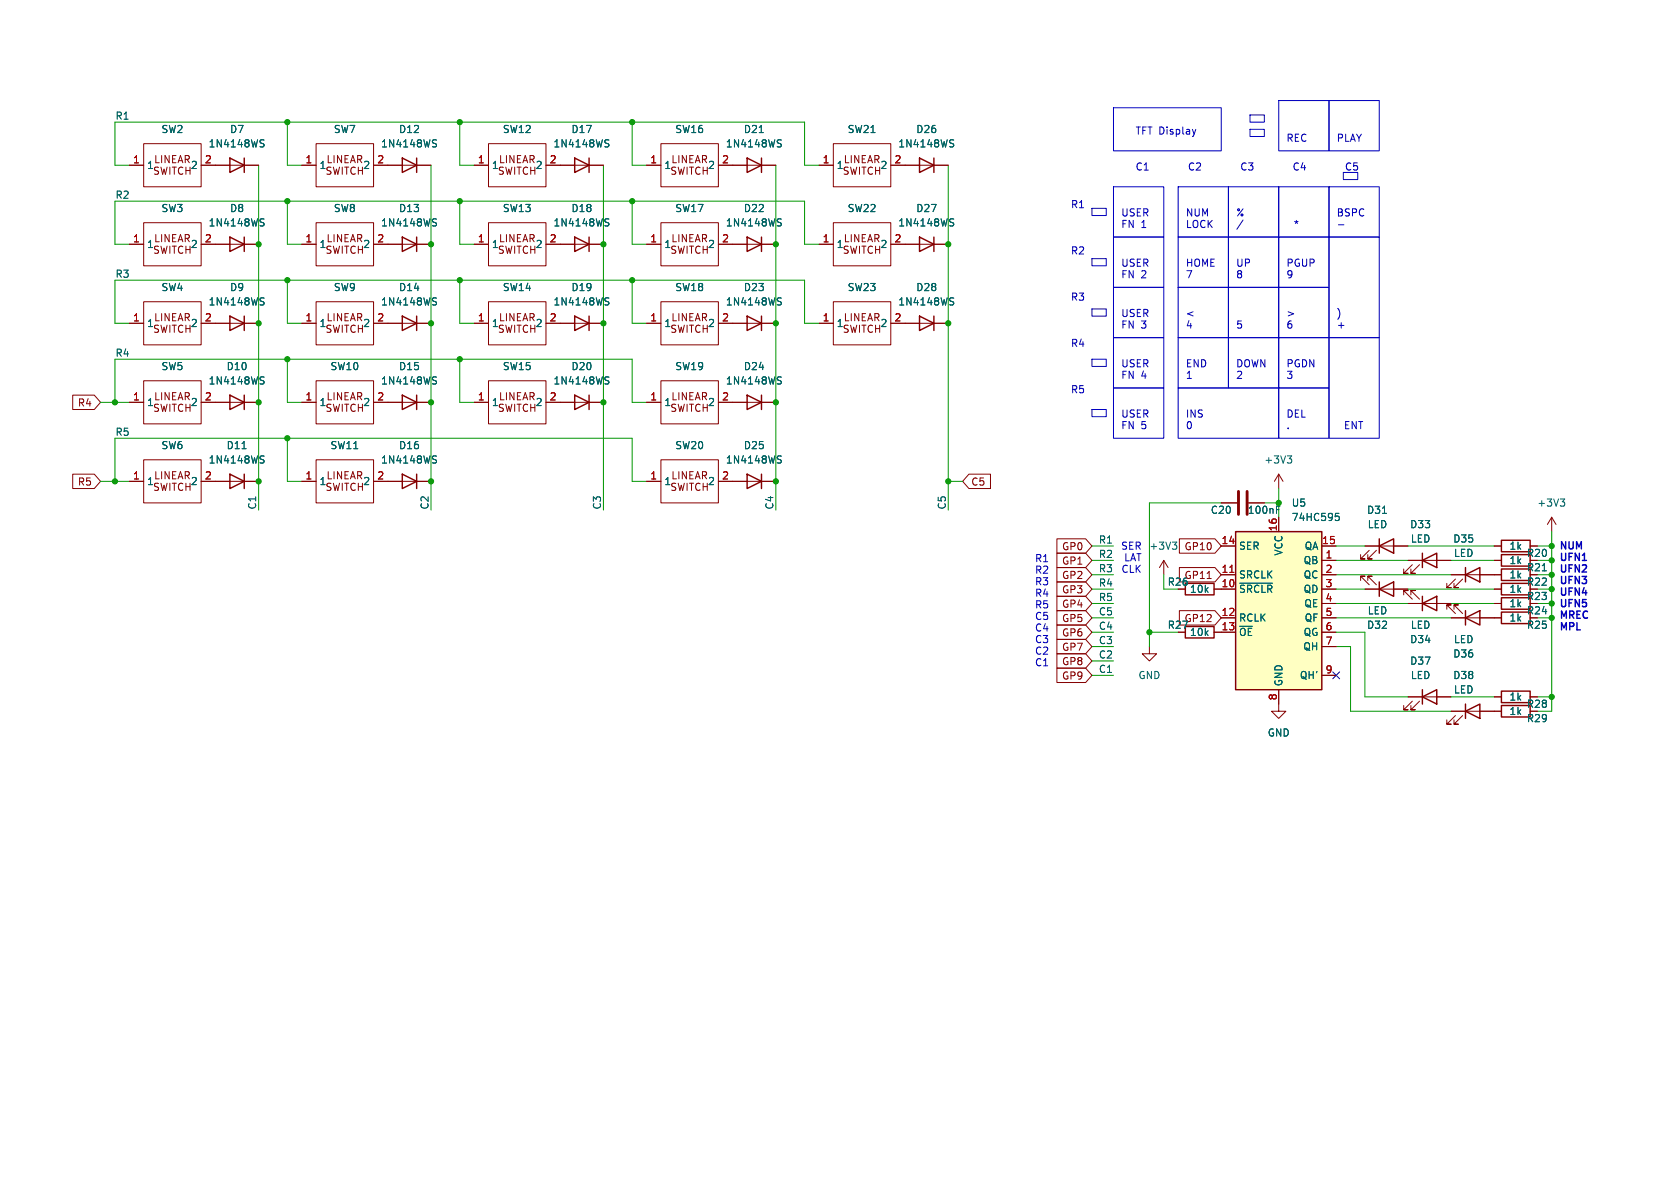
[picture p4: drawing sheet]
<svg xmlns="http://www.w3.org/2000/svg" width="297mm" height="210mm" viewBox="0 0 297 210" stroke-linecap="round" stroke-linejoin="round" font-family="sans-serif">
<g fill="none" stroke="#840000" stroke-width=".18">
<path d="M22.9 29.2h2.5M25.4 39.4h10.2v7.6h-10.2zM25.4 25.4h10.2v7.6h-10.2zM27.5 27.5v1.3h.7M28 29.6l-.5-.1-.2 .3 .1 .3 .6 .2v.4l-.2 .1h-.5M28.5 29.5l.3 1.3 .2-.9 .2 .9 .3-1.3M28.6 27.5v1.3M29.9 27.5v1.3l-.7-1.3v1.3M30 29.5v1.3M30.4 29.5h.8M30.5 28.1h.4M30.8 29.5v1.3"/>
<path d="M31.1 27.5h-.6v1.3h.6M31.5 28.8l.4-1.3 .4 1.3M31.6 28.4h.6M32.3 29.7a.6 .6 0 0 0-.8 .4 .6 .6 0 0 0 .6 .7l.2-.1M32.7 28.2l.7-.1 .1-.2-.1-.3-.7-.1v1.3M32.9 29.5v1.3M32.9 30.1h.7M33.1 28.2l.4 .6M33.6 29.5v1.3M35.6 29.2h10.1M53.3 29.2h2.6M55.9 39.4h10.1v7.6h-10.1z"/>
<path d="M55.9 25.4h10.1v7.6h-10.1zM58 27.5v1.3h.6M58.5 29.6l-.5-.1-.2 .3 .1 .3 .6 .2v.4l-.2 .1h-.5M58.9 29.5l.3 1.3 .3-.9 .2 .9 .3-1.3M59.1 27.5v1.3M60.4 27.5v1.3l-.7-1.3v1.3M60.5 29.5v1.3M60.9 29.5h.8M61 28.1h.4M61.3 29.5v1.3M61.6 27.5h-.6v1.3h.6M62 28.8l.4-1.3 .4 1.3"/>
<path d="M62.1 28.4h.6M62.8 29.7a.6 .6 0 0 0-.8 .4 .6 .6 0 0 0 .6 .7l.2-.1M63.2 28.2l.6-.1 .2-.2-.1-.3-.7-.1v1.3M63.3 29.5v1.3M63.3 30.1h.8M63.5 28.2l.5 .6M64.1 29.5v1.3M66 29.2h10.2M83.8 29.2h2.6M86.4 25.4h10.1v7.6h-10.1zM86.4 39.4h10.1v7.6h-10.1zM88.5 27.5v1.3h.6"/>
<path d="M89 29.6l-.5-.1-.2 .3 .1 .3 .5 .2v.4l-.2 .1h-.4M89.4 29.5l.3 1.3 .3-.9 .2 .9 .3-1.3M89.5 27.5v1.3M90.9 27.5v1.3l-.8-1.3v1.3M91 29.5v1.3M91.4 29.5h.7M91.5 28.1h.4M91.8 29.5v1.3M92.1 27.5h-.6v1.3h.6M92.4 28.8l.5-1.3 .4 1.3M92.6 28.4h.6M93.3 29.7a.6 .6 0 0 0-.9 .4 .6 .6 0 0 0 .6 .7l.3-.1"/>
<path d="M93.7 28.2l.6-.1 .1-.2v-.3l-.7-.1v1.3M93.8 29.5v1.3M93.8 30.1h.8M94 28.2l.4 .6M94.6 29.5v1.3M96.5 29.2h10.2M114.3 29.2h2.5M116.8 25.4h10.2v7.6h-10.2zM116.8 39.4h10.2v7.6h-10.2zM119 27.5v1.3h.6M119.5 29.6l-.5-.1-.3 .3 .2 .3 .5 .2v.4l-.2 .1h-.5M119.9 29.5l.3 1.3 .2-.9 .3 .9 .3-1.3"/>
<path d="M120 27.5v1.3M121.3 27.5v1.3l-.7-1.3v1.3M121.5 29.5v1.3M121.9 29.5h.7M122 28.1h.4M122.3 29.5v1.3M122.6 27.5h-.6v1.3h.6M122.9 28.8l.4-1.3 .5 1.3M123 28.4h.6M123.8 29.7a.6 .6 0 0 0-.9 .4 .6 .6 0 0 0 .6 .7l.3-.1M124.2 28.2l.6-.1 .1-.2v-.3l-.7-.1v1.3M124.3 30.1h.7"/>
<path d="M124.3 29.5v1.3M124.5 28.2l.4 .6M125 29.5v1.3M127 29.2h10.2M144.8 29.2h2.5M147.3 25.4h10.2v7.6h-10.2zM147.3 39.4h10.2v7.6h-10.2zM149.5 27.5v1.3h.6M150 29.6l-.5-.1-.3 .3 .1 .3 .6 .2v.4l-.2 .1h-.5M150.4 29.5l.3 1.3 .2-.9 .3 .9 .3-1.3M150.5 27.5v1.3M151.8 27.5v1.3l-.7-1.3v1.3"/>
<path d="M151.9 29.5v1.3M152.4 29.5h.7M152.4 28.1h.5M152.7 29.5v1.3M153 27.5h-.6v1.3h.6M153.4 28.8l.4-1.3 .4 1.3M153.5 28.4h.6M154.2 29.7a.6 .6 0 0 0-.8 .4 .6 .6 0 0 0 .6 .7l.2-.1M154.7 28.2l.6-.1 .1-.2-.1-.3-.6-.1v1.3M154.8 29.5v1.3M154.8 30.1h.7M155 28.2l.4 .6"/>
<path d="M155.5 29.5v1.3M157.5 29.2h10.1M22.9 43.2h2.5M22.9 57.2h2.5M25.4 53.3h10.2v7.7h-10.2zM27.5 41.5v1.2h.7M27.5 55.4v1.3h.7M28 43.6l-.5-.1-.2 .3 .1 .3 .6 .2v.4l-.2 .1-.5-.1M28 57.5h-.5l-.1 .1v.4l.5 .2 .1 .3-.2 .3-.5-.1M28.5 57.5l.3 1.3 .2-1 .2 1 .3-1.3M28.5 43.5l.3 1.3 .2-.9 .2 .9 .3-1.3M28.6 41.5v1.2"/>
<path d="M28.6 55.4v1.3M29.9 41.5v1.2l-.7-1.2v1.2M29.9 55.4v1.3l-.7-1.3v1.3M30 43.5v1.3M30 57.5v1.3M30.4 57.5h.8M30.4 43.5h.8M30.5 56h.4M30.5 42.1h.4M30.8 43.5v1.3M30.8 57.5v1.3M31.1 41.5h-.6v1.2h.6"/>
<path d="M31.1 55.4h-.6v1.3h.6M31.5 56.7l.4-1.3 .4 1.3M31.5 42.7l.4-1.2 .4 1.2M31.6 56.3h.6M31.6 42.4h.6M32.3 43.6a.6 .6 0 0 0-.8 .5 .6 .6 0 0 0 .6 .7l.2-.1M32.3 57.6a.6 .6 0 0 0-.8 .4 .6 .6 0 0 0 .6 .8l.2-.2M32.7 42.1h.7l.1-.2-.1-.3-.7-.1v1.2M32.7 56.1l.7-.1 .1-.1-.1-.3-.7-.2v1.3M32.9 43.5v1.3M32.9 57.5v1.3M32.9 58.1h.7"/>
<path d="M32.9 44.1h.7M33.1 56.1l.4 .6M33.1 42.1l.4 .6M33.6 43.5v1.3M33.6 57.5v1.3M35.6 43.2h10.1M35.6 57.2h10.1M53.3 43.2h2.6M53.3 57.2h2.6M55.9 53.3h10.1v7.7h-10.1zM58 55.4v1.3h.6M58 41.5v1.2h.6"/>
<path d="M58.5 57.5h-.5l-.2 .2 .1 .3 .6 .3v.3l-.2 .2-.5-.1M58.5 43.6l-.5-.1-.2 .3 .1 .3 .6 .2v.4l-.2 .1-.5-.1M58.9 57.5l.3 1.3 .3-1 .2 1 .3-1.3M58.9 43.5l.3 1.3 .3-.9 .2 .9 .3-1.3M59.1 41.5v1.2M59.1 55.4v1.3M60.4 41.5v1.2l-.7-1.2v1.2M60.4 55.4v1.3l-.7-1.3v1.3M60.5 43.5v1.3M60.5 57.5v1.3M60.9 57.5h.8M60.9 43.5h.8"/>
<path d="M61 56h.4M61 42.1h.4M61.3 43.5v1.3M61.3 57.5v1.3M61.6 55.4h-.6v1.3h.6M61.6 41.5h-.6v1.2h.6M62 56.7l.4-1.3 .4 1.3M62 42.7l.4-1.2 .4 1.2M62.1 56.3h.6M62.1 42.4h.6M62.8 57.6a.6 .6 0 0 0-.8 .4 .6 .6 0 0 0 .6 .8l.2-.2M62.8 43.6a.6 .6 0 0 0-.8 .5 .6 .6 0 0 0 .6 .7l.2-.1"/>
<path d="M63.2 56.1l.6-.1 .2-.1-.1-.3-.7-.2v1.3M63.2 42.1h.6l.2-.2-.1-.3-.7-.1v1.2M63.3 58.1h.8M63.3 43.5v1.3M63.3 57.5v1.3M63.3 44.1h.8M63.5 56.1l.5 .6M63.5 42.1l.5 .6M64.1 43.5v1.3M64.1 57.5v1.3M66 43.2h10.2M66 57.2h10.2"/>
<path d="M83.8 43.2h2.6M83.8 57.2h2.6M86.4 53.3h10.1v7.7h-10.1zM88.5 55.4v1.3h.6M88.5 41.5v1.2h.6M89 57.5h-.5l-.2 .1v.4l.6 .2 .1 .3-.3 .3-.4-.1M89 43.6l-.5-.1-.2 .3 .1 .3 .5 .2v.4l-.2 .1-.4-.1M89.4 57.5l.3 1.3 .3-1 .2 1 .3-1.3M89.4 43.5l.3 1.3 .3-.9 .2 .9 .3-1.3M89.5 41.5v1.2M89.5 55.4v1.3M90.9 41.5v1.2l-.8-1.2v1.2"/>
<path d="M90.9 55.4v1.3l-.8-1.3v1.3M91 43.5v1.3M91 57.5v1.3M91.4 57.5h.7M91.4 43.5h.7M91.5 56h.4M91.5 42.1h.4M91.8 43.5v1.3M91.8 57.5v1.3M92.1 55.4h-.6v1.3h.6M92.1 41.5h-.6v1.2h.6M92.4 56.7l.5-1.3 .4 1.3"/>
<path d="M92.4 42.7l.5-1.2 .4 1.2M92.6 56.3h.6M92.6 42.4h.6M93.3 57.6a.6 .6 0 0 0-.9 .4 .6 .6 0 0 0 .6 .8l.3-.2M93.3 43.6a.6 .6 0 0 0-.9 .5 .6 .6 0 0 0 .6 .7l.3-.1M93.7 56.1l.6-.1 .1-.1v-.3l-.7-.2v1.3M93.7 42.1h.6l.1-.2v-.3l-.7-.1v1.2M93.8 58.1h.8M93.8 44.1h.8M93.8 43.5v1.3M93.8 57.5v1.3M94 56.1l.4 .6"/>
<path d="M94 42.1l.4 .6M94.6 43.5v1.3M94.6 57.5v1.3M96.5 43.2h10.2M96.5 57.2h10.2M114.3 43.2h2.5M114.3 57.2h2.5M116.8 53.3h10.2v7.7h-10.2zM119 55.4v1.3h.6M119 41.5v1.2h.6M119.5 57.5h-.5l-.2 .1v.4l.5 .2 .2 .3-.3 .3-.5-.1M119.5 43.6l-.5-.1-.3 .3 .2 .3 .5 .2v.4l-.2 .1-.5-.1"/>
<path d="M119.9 43.5l.3 1.3 .2-.9 .3 .9 .3-1.3M119.9 57.5l.3 1.3 .2-1 .3 1 .3-1.3M120 41.5v1.2M120 55.4v1.3M121.3 41.5v1.2l-.7-1.2v1.2M121.3 55.4v1.3l-.7-1.3v1.3M121.5 43.5v1.3M121.5 57.5v1.3M121.9 57.5h.7M121.9 43.5h.7M122 56h.4M122 42.1h.4"/>
<path d="M122.3 43.5v1.3M122.3 57.5v1.3M122.6 55.4h-.6v1.3h.6M122.6 41.5h-.6v1.2h.6M122.9 42.7l.4-1.2 .5 1.2M122.9 56.7l.4-1.3 .5 1.3M123 56.3h.6M123 42.4h.6M123.8 57.6a.6 .6 0 0 0-.9 .4 .6 .6 0 0 0 .6 .8l.3-.2M123.8 43.6a.6 .6 0 0 0-.9 .5 .6 .6 0 0 0 .6 .7l.3-.1M124.2 56.1l.6-.1 .1-.1v-.3l-.7-.2v1.3M124.2 42.1h.6l.1-.2v-.3l-.7-.1v1.2"/>
<path d="M124.3 58.1h.7M124.3 44.1h.7M124.3 43.5v1.3M124.3 57.5v1.3M124.5 42.1l.4 .6M124.5 56.1l.4 .6M125 43.5v1.3M125 57.5v1.3M127 43.2h10.2M127 57.2h10.2M144.8 43.2h2.5M144.8 57.2h2.5"/>
<path d="M147.3 53.3h10.2v7.7h-10.2zM149.5 55.4v1.3h.6M149.5 41.5v1.2h.6M150 57.5h-.5l-.2 .1v.4l.5 .2 .2 .3-.3 .3-.5-.1M150 43.6l-.5-.1-.3 .3 .1 .3 .6 .2v.4l-.2 .1-.5-.1M150.4 57.5l.3 1.3 .2-1 .3 1 .3-1.3M150.4 43.5l.3 1.3 .2-.9 .3 .9 .3-1.3M150.5 41.5v1.2M150.5 55.4v1.3M151.8 41.5v1.2l-.7-1.2v1.2M151.8 55.4v1.3l-.7-1.3v1.3M151.9 43.5v1.3"/>
<path d="M151.9 57.5v1.3M152.4 57.5h.7M152.4 43.5h.7M152.4 56h.5M152.4 42.1h.5M152.7 43.5v1.3M152.7 57.5v1.3M153 55.4h-.6v1.3h.6M153 41.5h-.6v1.2h.6M153.4 56.7l.4-1.3 .4 1.3M153.4 42.7l.4-1.2 .4 1.2M153.5 56.3h.6"/>
<path d="M153.5 42.4h.6M154.2 57.6a.6 .6 0 0 0-.8 .4 .6 .6 0 0 0 .6 .8l.2-.2M154.2 43.6a.6 .6 0 0 0-.8 .5 .6 .6 0 0 0 .6 .7l.2-.1M154.7 56.1l.6-.1 .1-.1-.1-.3-.6-.2v1.3M154.7 42.1h.6l.1-.2-.1-.3-.6-.1v1.2M154.8 58.1h.7M154.8 44.1h.7M154.8 43.5v1.3M154.8 57.5v1.3M155 56.1l.4 .6M155 42.1l.4 .6M155.5 43.5v1.3"/>
<path d="M155.5 57.5v1.3M157.5 43.2h10.1M157.5 57.2h10.1M12.9 69.8h3.8l1.1 1.3-1.1 1.3h-3.8zM22.9 71.1h2.5M25.4 67.3h10.2v7.6h-10.2zM27.5 69.4v1.3h.7M28 71.5h-.5l-.1 .1v.3l.5 .3 .1 .3-.2 .2h-.5M28.5 71.5l.3 1.2 .2-.9 .2 .9 .3-1.2M28.6 69.4v1.3M29.9 69.4v1.3l-.7-1.3v1.3M30 71.5v1.2"/>
<path d="M30.4 71.5h.8M30.5 70h.4M30.8 71.5v1.2M31.1 69.4h-.6v1.3h.6M31.5 70.7l.4-1.3 .4 1.3M31.6 70.3h.6M32.3 71.6a.6 .6 0 0 0-.8 .4 .6 .6 0 0 0 .6 .7l.2-.1M32.7 70.1l.7-.1 .1-.2-.1-.3-.7-.1v1.3M32.9 71.5v1.2M32.9 72.1h.7M33.1 70.1l.4 .6M33.6 71.5v1.2"/>
<path d="M35.6 71.1h10.1M53.3 71.1h2.6M55.9 67.3h10.1v7.6h-10.1zM58 69.4v1.3h.6M58.5 71.5h-.5l-.2 .2 .1 .3 .6 .2v.4l-.2 .1h-.5M58.9 71.5l.3 1.2 .3-.9 .2 .9 .3-1.2M59.1 69.4v1.3M60.4 69.4v1.3l-.7-1.3v1.3M60.5 71.5v1.2M60.9 71.5h.8M61 70h.4M61.3 71.5v1.2"/>
<path d="M61.6 69.4h-.6v1.3h.6M62 70.7l.4-1.3 .4 1.3M62.1 70.3h.6M62.8 71.6a.6 .6 0 0 0-.8 .4 .6 .6 0 0 0 .6 .7l.2-.1M63.2 70.1l.6-.1 .2-.2-.1-.3-.7-.1v1.3M63.3 72.1h.8M63.3 71.5v1.2M63.5 70.1l.5 .6M64.1 71.5v1.2M66 71.1h10.2M83.8 71.1h2.6M86.4 67.3h10.1v7.6h-10.1z"/>
<path d="M88.5 69.4v1.3h.6M89 71.5h-.5l-.2 .1v.3l.6 .3 .1 .3-.3 .2h-.4M89.4 71.5l.3 1.2 .3-.9 .2 .9 .3-1.2M89.5 69.4v1.3M90.9 69.4v1.3l-.8-1.3v1.3M91 71.5v1.2M91.4 71.5h.7M91.5 70h.4M91.8 71.5v1.2M92.1 69.4h-.6v1.3h.6M92.4 70.7l.5-1.3 .4 1.3M92.6 70.3h.6"/>
<path d="M93.3 71.6a.6 .6 0 0 0-.9 .4 .6 .6 0 0 0 .6 .7l.3-.1M93.7 70.1l.6-.1 .1-.2v-.3l-.7-.1v1.3M93.8 72.1h.8M93.8 71.5v1.2M94 70.1l.4 .6M94.6 71.5v1.2M96.5 71.1h10.2M114.3 71.1h2.5M116.8 67.3h10.2v7.6h-10.2zM119 69.4v1.3h.6M119.5 71.5h-.5l-.2 .1v.3l.5 .3 .2 .3-.3 .2h-.5M119.9 71.5l.3 1.2 .2-.9 .3 .9 .3-1.2"/>
<path d="M120 69.4v1.3M121.3 69.4v1.3l-.7-1.3v1.3M121.5 71.5v1.2M121.9 71.5h.7M122 70h.4M122.3 71.5v1.2M122.6 69.4h-.6v1.3h.6M122.9 70.7l.4-1.3 .5 1.3M123 70.3h.6M123.8 71.6a.6 .6 0 0 0-.9 .4 .6 .6 0 0 0 .6 .7l.3-.1M124.2 70.1l.6-.1 .1-.2v-.3l-.7-.1v1.3M124.3 72.1h.7"/>
<path d="M124.3 71.5v1.2M124.5 70.1l.4 .6M125 71.5v1.2M127 71.1h10.2M12.9 83.8h3.8l1.1 1.3-1.1 1.3h-3.8zM22.9 85.1h2.5M25.4 81.3h10.2v7.6h-10.2zM27.5 83.4v1.2h.7M28 85.5l-.5-.1-.1 .1v.4l.5 .2 .1 .3-.2 .3-.5-.1M28.5 85.4l.3 1.3 .2-.9 .2 .9 .3-1.3M28.6 83.4v1.2M29.9 83.4v1.2l-.7-1.2v1.2"/>
<path d="M30 85.4v1.3M30.4 85.4h.8M30.5 84h.4M30.8 85.4v1.3M31.1 83.4h-.6v1.2h.6M31.5 84.6l.4-1.2 .4 1.2M31.6 84.3h.6M32.3 85.5a.6 .6 0 0 0-.8 .5 .6 .6 0 0 0 .6 .7l.2-.1M32.7 84h.7l.1-.2-.1-.3-.7-.1v1.2M32.9 85.4v1.3M32.9 86h.7M33.1 84l.4 .6"/>
<path d="M33.6 85.4v1.3M35.6 85.1h10.1M53.3 85.1h2.6M55.9 81.3h10.1v7.6h-10.1zM58 83.4v1.2h.6M58.5 85.5l-.5-.1-.2 .3 .1 .3 .6 .2v.4l-.2 .1-.5-.1M58.9 85.4l.3 1.3 .3-.9 .2 .9 .3-1.3M59.1 83.4v1.2M60.4 83.4v1.2l-.7-1.2v1.2M60.5 85.4v1.3M60.9 85.4h.8M61 84h.4"/>
<path d="M61.3 85.4v1.3M61.6 83.4h-.6v1.2h.6M62 84.6l.4-1.2 .4 1.2M62.1 84.3h.6M62.8 85.5a.6 .6 0 0 0-.8 .5 .6 .6 0 0 0 .6 .7l.2-.1M63.2 84h.6l.2-.2-.1-.3-.7-.1v1.2M63.3 86h.8M63.3 85.4v1.3M63.5 84l.5 .6M64.1 85.4v1.3M66 85.1h10.2M114.3 85.1h2.5"/>
<path d="M116.8 81.3h10.2v7.6h-10.2zM119 83.4v1.2h.6M119.5 85.5l-.5-.1-.2 .1v.4l.5 .2 .2 .3-.3 .3-.5-.1M119.9 85.4l.3 1.3 .2-.9 .3 .9 .3-1.3M120 83.4v1.2M121.3 83.4v1.2l-.7-1.2v1.2M121.5 85.4v1.3M121.9 85.4h.7M122 84h.4M122.3 85.4v1.3M122.6 83.4h-.6v1.2h.6M122.9 84.6l.4-1.2 .5 1.2"/>
<path d="M123 84.3h.6M123.8 85.5a.6 .6 0 0 0-.9 .5 .6 .6 0 0 0 .6 .7l.3-.1M124.2 84h.6l.1-.2v-.3l-.7-.1v1.2M124.3 86h.7M124.3 85.4v1.3M124.5 84l.4 .6M125 85.4v1.3M127 85.1h10.2M171.3 83.8h3.8v2.6h-3.8l-1.1-1.3zM186.8 95.2h5.1l1.1 1.3-1.1 1.3h-5.1zM186.8 97.8h5.1l1.1 1.3-1.1 1.2h-5.1zM205.7 99.1l-.7 1.2"/>
<path d="M205.7 99.1v2.5M205.7 99.1l.8 1.2M208.5 95.2h6.3l1.1 1.3-1.1 1.3h-6.3zM215.9 88.9h2.8M215.9 96.5h2.5M220.7 88.9h2.8M226.1 83.8l-.8 1.3M226.1 83.8v2.6M226.1 91.4v2.6M226.1 83.8l.7 1.3M233.7 99.1h2.5M233.7 96.5h2.5"/>
<path d="M241.3 96.5h7.6M242.1 97.3l-1.6 1.5h.8h-.8v-.8M243.3 97.3l-1.5 1.5h.8h-.8v-.8M248.9 99.1h7.6M249.7 99.8l-1.5 1.5h.7h-.7v-.7M251 99.8l-1.6 1.5h.8h-.8v-.7M264.2 99.1h1.2M264.2 96.5h1.2M270.5 96.5h1.3M274.3 91.4l-.7 1.3M274.3 91.4v2.6M274.3 91.4l.8 1.3"/>
<path d="M186.8 118.1h5.1l1.1 1.3-1.1 1.3h-5.1zM186.8 110.5h5.1l1.1 1.3-1.1 1.2h-5.1zM186.8 107.9h5.1l1.1 1.3-1.1 1.3h-5.1zM186.8 105.4h5.1l1.1 1.3-1.1 1.3h-5.1zM186.8 100.3h5.1l1.1 1.3-1.1 1.3h-5.1zM186.8 113h5.1l1.1 1.3-1.1 1.3h-5.1zM186.8 102.9h5.1l1.1 1.2-1.1 1.3h-5.1zM186.8 115.6h5.1l1.1 1.2-1.1 1.3h-5.1zM203.2 114.3v1.3h1.3l-1.3 1.2-1.3-1.2h1.3M208.5 100.3h6.3l1.1 1.3-1.1 1.3h-6.3zM208.5 107.9h6.3l1.1 1.3-1.1 1.3h-6.3zM213.4 102.3h.7"/>
<path d="M214.6 104.1h3.8M214.6 111.8h3.8M215.9 101.6h2.5M215.9 109.2h2.5M233.7 104.1h2.5M233.7 106.7h2.5M233.7 101.6h2.5M233.7 109.2h2.5M233.7 111.8h2.5M233.7 114.3h2.5M233.7 119.4h2.5M240.5 102.6v-.7h.8h-.8l1.6 1.5"/>
<path d="M241.3 104.1h7.6M241.8 102.6v-.7h.8h-.8l1.5 1.5M248.2 105.2v-.8h.7h-.7l1.5 1.5M248.9 106.7h7.6M249.4 105.2v-.8h.8h-.8l1.6 1.5M255.8 107.7v-.8h.7h-.7l1.5 1.6M256.5 101.6h8.9M256.5 109.2h8.9M257 107.7v-.8h.8h-.8l1.6 1.6M257.3 102.4l-1.5 1.5h.7h-.7v-.8M258.6 102.4l-1.6 1.5h.8h-.8v-.8M264.2 104.1h1.2"/>
<path d="M264.2 106.7h1.2M226.1 121.9v3.8h1.2l-1.2 1.3-1.3-1.3h1.3M248.9 123.2h7.6M249.7 124l-1.5 1.5h.7h-.7v-.8M251 124l-1.6 1.5h.8h-.8v-.8M256.5 125.7h8.9M257.3 126.5l-1.5 1.5h.7h-.7v-.7M258.6 126.5l-1.6 1.5h.8h-.8v-.7M264.2 123.2h1.2M270.5 123.2h1.3"/>
</g>
<g fill="none" stroke="#840000" stroke-width=".25">
<path d="M40.6 27.9l2.6 1.3-2.6 1.3zM43.2 27.9v2.6M71.1 27.9l2.6 1.3-2.6 1.3zM73.7 27.9v2.6M101.6 27.9l2.5 1.3-2.5 1.3zM104.1 27.9v2.6M132.1 27.9l2.5 1.3-2.5 1.3zM134.6 27.9v2.6M162.6 27.9l2.5 1.3-2.5 1.3zM165.1 27.9v2.6M40.6 41.9l2.6 1.3-2.6 1.3zM40.6 55.9l2.6 1.3-2.6 1.2z"/>
<path d="M43.2 41.9v2.6M43.2 55.9v2.5M71.1 41.9l2.6 1.3-2.6 1.3zM71.1 55.9l2.6 1.3-2.6 1.2zM73.7 41.9v2.6M73.7 55.9v2.5M101.6 41.9l2.5 1.3-2.5 1.3zM101.6 55.9l2.5 1.3-2.5 1.2zM104.1 41.9v2.6M104.1 55.9v2.5M132.1 41.9l2.5 1.3-2.5 1.3zM132.1 55.9l2.5 1.3-2.5 1.2z"/>
<path d="M134.6 41.9v2.6M134.6 55.9v2.5M162.6 55.9l2.5 1.3-2.5 1.2zM162.6 41.9l2.5 1.3-2.5 1.3zM165.1 41.9v2.6M165.1 55.9v2.5M40.6 69.9l2.6 1.2-2.6 1.3zM43.2 69.9v2.5M71.1 69.9l2.6 1.2-2.6 1.3zM73.7 69.9v2.5M101.6 69.9l2.5 1.2-2.5 1.3zM104.1 69.9v2.5"/>
<path d="M132.1 69.9l2.5 1.2-2.5 1.3zM134.6 69.9v2.5M40.6 83.8l2.6 1.3-2.6 1.3zM43.2 83.8v2.6M71.1 83.8l2.6 1.3-2.6 1.3zM73.7 83.8v2.6M132.1 83.8l2.5 1.3-2.5 1.3zM134.6 83.8v2.6M218.4 94h15.3v27.9h-15.3zM243.8 96.5l2.6-1.2v2.5zM243.8 95.3v2.5M251.5 99.1l2.5-1.3v2.5z"/>
<path d="M251.5 97.8v2.5M265.4 98h5.1v2.1h-5.1zM265.4 95.5h5.1v2h-5.1zM209.5 103.1h5.1v2.1h-5.1zM209.5 110.7h5.1v2.1h-5.1zM243.8 104.1l2.6-1.2v2.5zM243.8 102.9v2.5M251.5 106.7l2.5-1.3v2.6zM251.5 105.4v2.6M259.1 101.6l2.5-1.3v2.6zM259.1 109.2l2.5-1.2v2.5zM259.1 100.3v2.6"/>
<path d="M259.1 108v2.5M265.4 103.1h5.1v2.1h-5.1zM265.4 105.7h5.1v2h-5.1zM265.4 100.6h5.1v2h-5.1zM265.4 108.2h5.1v2h-5.1zM251.5 123.2l2.5-1.3v2.6zM251.5 121.9v2.6M259.1 125.7l2.5-1.2v2.5zM259.1 124.5v2.5M265.4 124.7h5.1v2h-5.1zM265.4 122.2h5.1v2h-5.1z"/>
</g>
<g fill="none" stroke="#006464" stroke-width=".18">
<path d="M46.2 39.3l.4 .1 .1 .3-.3 .2h-.3M46.2 38.7h.5M46.2 25.3l.4 .1 .1 .3-.3 .3h-.3M46.2 24.7l.5 .1M76.7 39.3l.3 .1 .2 .3-.3 .2h-.3M76.7 25.3l.3 .1 .2 .3-.3 .3h-.3M76.7 38.7h.5M76.7 24.7l.5 .1M107.2 39.3l.3 .1 .1 .3-.2 .2h-.3M107.2 38.7h.4M107.2 25.3l.3 .1 .1 .3-.2 .3h-.3M107.2 24.7l.4 .1"/>
<path d="M134.2 23.4h.8M137.6 39.3l.4 .1 .1 .3-.2 .2h-.3M137.6 38.7h.5M137.6 25.3l.4 .1 .1 .3-.2 .3h-.3M137.6 24.7l.5 .1M168.1 39.3l.4 .1 .1 .3-.2 .2h-.3M168.1 38.7h.5M168.1 25.3l.4 .1 .1 .3-.2 .3h-.3M168.1 24.7l.5 .1M46.2 53.3l.4 .1 .1 .3-.3 .2h-.3M46.2 52.6l.5 .1M76.7 53.3l.3 .1 .2 .3-.3 .2h-.3"/>
<path d="M76.7 52.6l.5 .1M107.2 53.3l.3 .1 .1 .3-.2 .2h-.3M107.2 52.6l.4 .1M137.6 53.3l.4 .1 .1 .3-.2 .2h-.3M137.6 52.6l.5 .1M168.1 53.3l.4 .1 .1 .3-.2 .2h-.3M168.1 52.6l.5 .1M42.8 79.3h.7M46.2 67.2l.4 .1 .1 .3-.3 .3h-.3M46.2 66.6l.5 .1M76.7 67.2l.3 .1 .2 .3-.3 .3h-.3M76.7 66.6l.5 .1"/>
<path d="M107.2 67.2l.3 .1 .1 .3-.2 .3h-.3M107.2 66.6l.4 .1M137.6 67.2l.4 .1 .1 .3-.2 .3h-.3M137.6 66.6l.5 .1M46.2 81.2l.4 .1 .1 .3-.3 .3h-.3M46.2 80.6l.5 .1M76.7 81.2l.3 .1 .2 .3-.3 .3h-.3M76.7 80.6l.5 .1M137.6 80.6l.5 .1M137.6 81.2l.4 .1 .1 .3-.2 .3h-.3M207.3 95.8h.7l-.4 .5M207.8 96.3l.2 .3v.3l-.2 .2"/>
<path d="M225.7 90.1h.4M225.7 89.5h.6M227.6 80.6h.8l-.5 .5M228.1 81.1l.3 .2v.3l-.3 .3M236.1 90.7h.6M236.2 91.2h.3l.3 .3-.1 .4-.5 .1M244.4 90.7h.7M275.8 88.2h.8l-.4 .5M276.4 88.7l.2 .2v.3l-.2 .3M219.2 103.1h5.8M272.7 100.9h.7"/>
</g>
<path d="M218.9 86.9v4M220.5 86.9v4" fill="none" stroke="#840000" stroke-width=".51"/>
<path d="M218.4 94h15.3v27.9h-15.3z" fill="#ffffc2" stroke="#ffffc2" stroke-width=".18"/>
<path d="M217.4 101.2h.7" fill="none" stroke="#a90000" stroke-width=".18"/>
<g fill="none" stroke="#0000c2" stroke-width=".18">
<path d="M196.8 19.1h19.1v7.6h-19.1zM226.1 17.8h8.8v8.9h-8.8zM234.9 17.8h8.9v8.9h-8.9zM193 36.8h2.6v1.3h-2.6zM196.8 33h8.9v8.9h-8.9zM208.3 33h8.9v8.9h-8.9zM210.8 28.8a.64 .64 0 0 0-.6 .6 .64 .64 0 0 0 .6 .7M211.4 22.9l-.3 .8M217.2 33h8.9v8.9h-8.9zM219.7 38.9l-1 1.6M220.3 28.9a.6 .6 0 0 0-.8 .4 .6 .6 0 0 0 .6 .8l.2-.2M220.7 28.8h.8l-.4 .5 .3 .1v.5l-.1 .2-.6-.2"/>
<path d="M221 20.3h2.5v1.3h-2.5zM221 22.9h2.5v1.2h-2.5zM226.1 33h8.8v8.9h-8.8zM229.5 28.9a.6 .6 0 0 0-.8 .4 .6 .6 0 0 0 .6 .8l.2-.2M230.3 28.7l-.3 .9h.8M230.6 29.2v.9M234.9 33h8.9v8.9h-8.9zM236.6 39.7h1M237.5 30.5h2.5v1.3h-2.5zM238.8 28.9a.6 .6 0 0 0-.8 .4 .6 .6 0 0 0 .6 .8l.2-.2M239.9 28.8h-.6v.6l.2-.1h.4l.1 .2-.1 .4-.1 .2-.5-.2M193 45.7h2.6v1.3h-2.6z"/>
<path d="M193 54.6h2.6v1.3h-2.6zM196.8 59.7h8.9v8.9h-8.9zM196.8 50.8h8.9v8.9h-8.9zM196.8 41.9h8.9v8.9h-8.9zM208.3 41.9h8.9v8.9h-8.9zM208.3 59.7h8.9v8.9h-8.9zM208.3 50.8h8.9v8.9h-8.9zM217.2 41.9h8.9v8.9h-8.9zM217.2 59.7h8.9v8.9h-8.9zM217.2 50.8h8.9v8.9h-8.9zM226.1 59.7h8.8v8.9h-8.8zM226.1 41.9h8.8v8.9h-8.8z"/>
<path d="M226.1 50.8h8.8v8.9h-8.8zM234.9 59.7h8.9v17.8h-8.9zM234.9 41.9h8.9v17.8h-8.9zM193 72.4h2.6v1.3h-2.6zM193 63.5h2.6v1.3h-2.6zM196.8 68.6h8.9v8.9h-8.9zM208.3 68.6h17.8v8.9h-17.8zM226.1 68.6h8.8v8.9h-8.8z"/>
</g>
<g fill="none" stroke="#009600" stroke-width=".18">
<path d="M22.9 29.2h-2.6v-7.6h121.9v7.6h2.6M45.7 29.2v61M50.8 35.6v7.6h2.5M50.8 21.6v7.6h2.5M76.2 29.2v61M81.3 35.6v7.6h2.5M81.3 21.6v7.6h2.5M106.7 29.2v61M111.8 35.6v7.6h2.5M111.8 21.6v7.6h2.5M137.2 29.2v61M167.6 29.2v61"/>
<path d="M22.9 43.2h-2.6v-7.6h121.9v7.6h2.6M22.9 57.2h-2.6v-7.7h121.9v7.7h2.6M50.8 49.5v7.7h2.5M81.3 49.5v7.7h2.5M111.8 49.5v7.7h2.5M17.8 71.1h5.1M20.3 71.1v-7.6h91.5v7.6h2.5M50.8 63.5v7.6h2.5M50.8 77.5v7.6h2.5M81.3 63.5v7.6h2.5M17.8 85.1h5.1M20.3 85.1v-7.6h91.5v7.6h2.5"/>
<path d="M167.6 85.1h2.6M193 99.1h3.8M193 96.5h3.8M215.9 88.9h-12.7v25.4M223.5 88.9h2.6M226.1 86.4v5M236.2 99.1h12.7M236.2 96.5h5.1M248.9 96.5h15.3M256.5 99.1h7.7M271.8 99.1h2.5M271.8 96.5h2.5"/>
<path d="M274.3 94v31.7h-2.5M193 111.8h3.8M193 109.2h3.8M193 104.1h3.8M193 106.7h3.8M193 101.6h3.8M193 116.8h3.8M193 119.4h3.8M193 114.3h3.8M203.2 111.8h5.1M205.7 101.6v2.5h2.6M236.2 111.8h5.1v11.4h7.6"/>
<path d="M236.2 114.3h2.6v11.4h17.7M236.2 109.2h20.3M236.2 104.1h5.1M236.2 106.7h12.7M236.2 101.6h20.3M248.9 104.1h15.3M256.5 106.7h7.7M271.8 109.2h2.5M271.8 104.1h2.5M271.8 106.7h2.5M271.8 101.6h2.5M256.5 123.2h7.7"/>
<path d="M271.8 123.2h2.5"/>
</g>
<path d="M235.6 118.8l1.2 1.2M236.8 118.8l-1.2 1.2" fill="none" stroke="#000084" stroke-width=".18"/>
<g fill="#009600" stroke="#009600" stroke-width=".18">
<circle cx="137.2" cy="43.2" r=".46"/>
<circle cx="137.2" cy="57.2" r=".46"/>
<circle cx="167.6" cy="85.1" r=".46"/>
<circle cx="167.6" cy="57.2" r=".46"/>
<circle cx="167.6" cy="43.2" r=".46"/>
<circle cx="137.2" cy="71.1" r=".46"/>
<circle cx="137.2" cy="85.1" r=".46"/>
<circle cx="106.7" cy="71.1" r=".46"/>
<circle cx="20.3" cy="71.1" r=".46"/>
<circle cx="20.3" cy="85.1" r=".46"/>
<circle cx="111.8" cy="21.6" r=".46"/>
<circle cx="111.8" cy="35.6" r=".46"/>
<circle cx="45.7" cy="85.1" r=".46"/>
<circle cx="45.7" cy="71.1" r=".46"/>
<circle cx="50.8" cy="63.5" r=".46"/>
<circle cx="50.8" cy="77.5" r=".46"/>
<circle cx="76.2" cy="71.1" r=".46"/>
<circle cx="76.2" cy="85.1" r=".46"/>
<circle cx="76.2" cy="57.2" r=".46"/>
<circle cx="81.3" cy="63.5" r=".46"/>
<circle cx="76.2" cy="43.2" r=".46"/>
<circle cx="81.3" cy="35.6" r=".46"/>
<circle cx="106.7" cy="43.2" r=".46"/>
<circle cx="106.7" cy="57.2" r=".46"/>
<circle cx="111.8" cy="49.5" r=".46"/>
<circle cx="81.3" cy="21.6" r=".46"/>
<circle cx="81.3" cy="49.5" r=".46"/>
<circle cx="50.8" cy="21.6" r=".46"/>
<circle cx="50.8" cy="35.6" r=".46"/>
<circle cx="45.7" cy="43.2" r=".46"/>
<circle cx="50.8" cy="49.5" r=".46"/>
<circle cx="45.7" cy="57.2" r=".46"/>
<circle cx="226.1" cy="88.9" r=".46"/>
<circle cx="274.3" cy="104.1" r=".46"/>
<circle cx="274.3" cy="99.1" r=".46"/>
<circle cx="274.3" cy="109.2" r=".46"/>
<circle cx="274.3" cy="101.6" r=".46"/>
<circle cx="274.3" cy="106.7" r=".46"/>
<circle cx="274.3" cy="96.5" r=".46"/>
<circle cx="274.3" cy="123.2" r=".46"/>
<circle cx="203.2" cy="111.8" r=".46"/>
</g>
<g font-size="1.8" fill="#0f0f0f">
<text x="20.3" y="21.2">R1</text>
<text x="20.3" y="35.2">R2</text>
<text x="20.3" y="49.2">R3</text>
<text x="20.3" y="63.2">R4</text>
<text x="20.3" y="77.1">R5</text>
<text x="45.4" y="90.2" transform="rotate(-90 45.4 90.2)">C1</text>
<text x="75.9" y="90.2" transform="rotate(-90 75.9 90.2)">C2</text>
<text x="106.3" y="90.2" transform="rotate(-90 106.3 90.2)">C3</text>
<text x="136.8" y="90.2" transform="rotate(-90 136.8 90.2)">C4</text>
<text x="167.3" y="90.2" transform="rotate(-90 167.3 90.2)">C5</text>
<text x="194.2" y="98.7">R2</text>
<text x="194.2" y="101.3">R3</text>
<text x="194.2" y="96.2">R1</text>
<text x="194.2" y="103.8">R4</text>
<text x="194.2" y="106.3">R5</text>
<text x="194.2" y="108.9">C5</text>
<text x="194.2" y="111.4">C4</text>
<text x="194.2" y="114">C3</text>
<text x="194.2" y="119">C1</text>
<text x="194.2" y="116.5">C2</text>
</g>
<g font-size="1.8" fill="#006464">
<text x="28.4" y="23.7">SW2</text>
<text x="40.6" y="23.7">D7</text>
<text x="58.9" y="23.7">SW7</text>
<text x="70.4" y="23.7">D12</text>
<text x="88.8" y="23.7">SW12</text>
<text x="100.9" y="23.7">D17</text>
<text x="119.3" y="23.7">SW16</text>
<text x="131.4" y="23.7">D21</text>
<text x="149.8" y="23.7">SW21</text>
<text x="161.9" y="23.7">D26</text>
<text x="36.8" y="26.3">1N4148WS</text>
<text x="67.3" y="26.3">1N4148WS</text>
<text x="97.7" y="26.3">1N4148WS</text>
<text x="128.2" y="26.3">1N4148WS</text>
<text x="158.7" y="26.3">1N4148WS</text>
<text x="25.9" y="30.1">1</text>
<text x="33.6" y="30.1">2</text>
<text x="56.4" y="30.1">1</text>
<text x="64.1" y="30.1">2</text>
<text x="86.9" y="30.1">1</text>
<text x="94.6" y="30.1">2</text>
<text x="117.3" y="30.1">1</text>
<text x="125.1" y="30.1">2</text>
<text x="147.8" y="30.1">1</text>
<text x="155.6" y="30.1">2</text>
<text x="28.4" y="37.7">SW3</text>
<text x="36.8" y="40.2">1N4148WS</text>
<text x="40.6" y="37.7">D8</text>
<text x="58.9" y="37.7">SW8</text>
<text x="67.3" y="40.2">1N4148WS</text>
<text x="70.4" y="37.7">D13</text>
<text x="88.8" y="37.7">SW13</text>
<text x="97.7" y="40.2">1N4148WS</text>
<text x="100.9" y="37.7">D18</text>
<text x="119.3" y="37.7">SW17</text>
<text x="128.2" y="40.2">1N4148WS</text>
<text x="131.4" y="37.7">D22</text>
<text x="149.8" y="37.7">SW22</text>
<text x="158.7" y="40.2">1N4148WS</text>
<text x="161.9" y="37.7">D27</text>
<text x="25.9" y="44">1</text>
<text x="33.6" y="44">2</text>
<text x="56.4" y="44">1</text>
<text x="64.1" y="44">2</text>
<text x="86.9" y="44">1</text>
<text x="94.6" y="44">2</text>
<text x="117.3" y="44">1</text>
<text x="125.1" y="44">2</text>
<text x="147.8" y="44">1</text>
<text x="155.6" y="44">2</text>
<text x="28.4" y="51.7">SW4</text>
<text x="40.6" y="51.7">D9</text>
<text x="58.9" y="51.7">SW9</text>
<text x="70.4" y="51.7">D14</text>
<text x="88.8" y="51.7">SW14</text>
<text x="100.9" y="51.7">D19</text>
<text x="119.3" y="51.7">SW18</text>
<text x="131.4" y="51.7">D23</text>
<text x="149.8" y="51.7">SW23</text>
<text x="161.9" y="51.7">D28</text>
<text x="25.9" y="58">1</text>
<text x="33.6" y="58">2</text>
<text x="36.8" y="54.2">1N4148WS</text>
<text x="56.4" y="58">1</text>
<text x="64.1" y="58">2</text>
<text x="67.3" y="54.2">1N4148WS</text>
<text x="86.9" y="58">1</text>
<text x="94.6" y="58">2</text>
<text x="97.7" y="54.2">1N4148WS</text>
<text x="117.3" y="58">1</text>
<text x="125.1" y="58">2</text>
<text x="128.2" y="54.2">1N4148WS</text>
<text x="147.8" y="58">1</text>
<text x="155.6" y="58">2</text>
<text x="158.7" y="54.2">1N4148WS</text>
<text x="28.4" y="65.6">SW5</text>
<text x="40" y="65.6">D10</text>
<text x="58.3" y="65.6">SW10</text>
<text x="70.4" y="65.6">D15</text>
<text x="88.8" y="65.6">SW15</text>
<text x="100.9" y="65.6">D20</text>
<text x="119.3" y="65.6">SW19</text>
<text x="131.4" y="65.6">D24</text>
<text x="25.9" y="72">1</text>
<text x="33.6" y="72">2</text>
<text x="36.8" y="68.2">1N4148WS</text>
<text x="56.4" y="72">1</text>
<text x="64.1" y="72">2</text>
<text x="67.3" y="68.2">1N4148WS</text>
<text x="86.9" y="72">1</text>
<text x="94.6" y="72">2</text>
<text x="97.7" y="68.2">1N4148WS</text>
<text x="117.3" y="72">1</text>
<text x="125.1" y="72">2</text>
<text x="128.2" y="68.2">1N4148WS</text>
<text x="28.4" y="79.6">SW6</text>
<text x="36.8" y="82.1">1N4148WS</text>
<text x="40" y="79.6">D11</text>
<text x="58.3" y="79.6">SW11</text>
<text x="67.3" y="82.1">1N4148WS</text>
<text x="70.4" y="79.6">D16</text>
<text x="119.3" y="79.6">SW20</text>
<text x="128.2" y="82.1">1N4148WS</text>
<text x="131.4" y="79.6">D25</text>
<text x="223.4" y="82.1">+3V3</text>
<text x="25.9" y="86">1</text>
<text x="33.6" y="86">2</text>
<text x="56.4" y="86">1</text>
<text x="64.1" y="86">2</text>
<text x="117.3" y="86">1</text>
<text x="125.1" y="86">2</text>
<text x="228.3" y="89.8">U5</text>
<text x="271.7" y="89.8">+3V3</text>
<text x="214" y="91">C20</text>
<text x="220.5" y="91">100nF</text>
<text x="228.3" y="92.3">74HC595</text>
<text x="241.6" y="91">D31</text>
<text x="241.7" y="93.6">LED</text>
<text x="249.2" y="93.6">D33</text>
<text x="203.1" y="97.4">+3V3</text>
<text x="218.9" y="97.4">SER</text>
<text x="226.9" y="98.3" transform="rotate(-90 226.9 98.3)">VCC</text>
<text x="230.4" y="99.9">QB</text>
<text x="230.5" y="97.4">QA</text>
<text x="249.3" y="96.1">LED</text>
<text x="256.8" y="96.1">D35</text>
<text x="256.9" y="98.7">LED</text>
<text x="266.8" y="99.9">1k</text>
<text x="266.8" y="97.4">1k</text>
<text x="269.8" y="98.7">R20</text>
<text x="210.3" y="105">10k</text>
<text x="218.9" y="105">~{SRCLR}</text>
<text x="218.9" y="102.5">SRCLK</text>
<text x="230.4" y="102.5">QC</text>
<text x="230.4" y="105">QD</text>
<text x="230.5" y="107.5">QE</text>
<text x="266.8" y="105">1k</text>
<text x="266.8" y="107.5">1k</text>
<text x="266.8" y="102.5">1k</text>
<text x="269.8" y="103.7">R22</text>
<text x="210.3" y="112.6">10k</text>
<text x="218.9" y="110.1">RCLK</text>
<text x="218.9" y="112.6">~{OE}</text>
<text x="230.4" y="112.6">QG</text>
<text x="230.5" y="110.1">QF</text>
<text x="241.6" y="111.4">D32</text>
<text x="241.7" y="108.8">LED</text>
<text x="249.2" y="113.9">D34</text>
<text x="249.3" y="111.4">LED</text>
<text x="256.9" y="113.9">LED</text>
<text x="266.8" y="110.1">1k</text>
<text x="269.8" y="111.4">R25</text>
<text x="230.3" y="115.2">QH</text>
<text x="249.2" y="117.7">D37</text>
<text x="256.8" y="116.4">D36</text>
<text x="201.2" y="120.2">GND</text>
<text x="226.9" y="121.4" transform="rotate(-90 226.9 121.4)">GND</text>
<text x="229.7" y="120.2">QH'</text>
<text x="249.3" y="120.2">LED</text>
<text x="256.8" y="120.2">D38</text>
<text x="256.9" y="122.8">LED</text>
<text x="266.8" y="124.1">1k</text>
<text x="269.8" y="125.3">R28</text>
<text x="224" y="130.4">GND</text>
<text x="266.8" y="126.6">1k</text>
<text x="269.8" y="127.9">R29</text>
</g>
<g font-size="1.8" fill="#0000c2">
<text x="200.7" y="23.9">TFT Display</text>
<text x="227.3" y="25.2">REC</text>
<text x="236.2" y="25.2">PLAY</text>
<text x="200.7" y="30.2">C1</text>
<text x="211.3" y="30.2">C2</text>
<text x="189.2" y="36.9">R1</text>
<text x="198.1" y="38.3">USER</text>
<text x="198.1" y="40.4">FN 1</text>
<text x="209.5" y="38.3">NUM</text>
<text x="209.5" y="40.4">LOCK</text>
<text x="218.4" y="38.3">%</text>
<text x="228.6" y="40.4">*</text>
<text x="236.2" y="38.3">BSPC</text>
<text x="189.2" y="45.1">R2</text>
<text x="198.1" y="47.2">USER</text>
<text x="209.5" y="47.2">HOME</text>
<text x="218.4" y="47.2">UP</text>
<text x="227.3" y="47.2">PGUP</text>
<text x="189.2" y="53.2">R3</text>
<text x="198.1" y="49.3">FN 2</text>
<text x="209.5" y="49.3">7</text>
<text x="218.4" y="49.3">8</text>
<text x="227.3" y="49.3">9</text>
<text x="198.1" y="56.1">USER</text>
<text x="198.1" y="58.2">FN 3</text>
<text x="209.5" y="56.1">&lt;</text>
<text x="209.5" y="58.2">4</text>
<text x="218.4" y="58.2">5</text>
<text x="227.3" y="56.1">&gt;</text>
<text x="227.3" y="58.2">6</text>
<text x="236.2" y="56.1">)</text>
<text x="236.2" y="58.2">+</text>
<text x="189.2" y="61.4">R4</text>
<text x="198.1" y="65">USER</text>
<text x="209.5" y="65">END</text>
<text x="218.4" y="65">DOWN</text>
<text x="227.3" y="65">PGDN</text>
<text x="189.2" y="69.6">R5</text>
<text x="198.1" y="67.1">FN 4</text>
<text x="209.5" y="67.1">1</text>
<text x="218.4" y="67.1">2</text>
<text x="227.3" y="67.1">3</text>
<text x="198.1" y="73.9">USER</text>
<text x="198.1" y="76">FN 5</text>
<text x="209.5" y="73.9">INS</text>
<text x="209.5" y="76">0</text>
<text x="227.3" y="73.9">DEL</text>
<text x="227.3" y="76">.</text>
<text x="237.5" y="76">ENT</text>
<text x="182.9" y="99.5">R1</text>
<text x="182.9" y="101.5">R2</text>
<text x="198.1" y="97.3">SER</text>
<text x="198.2" y="101.4">CLK</text>
<text x="198.6" y="99.3">LAT</text>
<text x="275.6" y="97.2">NUM</text>
<text x="275.6" y="99.2">UFN1</text>
<text x="275.6" y="101.3">UFN2</text>
<text x="182.9" y="103.5">R3</text>
<text x="182.9" y="105.6">R4</text>
<text x="182.9" y="107.6">R5</text>
<text x="275.6" y="103.3">UFN3</text>
<text x="275.6" y="105.4">UFN4</text>
<text x="275.6" y="107.4">UFN5</text>
<text x="182.9" y="109.7">C5</text>
<text x="182.9" y="111.7">C4</text>
<text x="182.9" y="113.8">C3</text>
<text x="275.6" y="109.5">MREC</text>
<text x="275.6" y="111.5">MPL</text>
<text x="182.9" y="115.8">C2</text>
<text x="182.9" y="117.9">C1</text>
</g>
<g font-size="1.8" fill="#a90000">
<text x="23.4" y="29">1</text>
<text x="36.1" y="29">2</text>
<text x="53.9" y="29">1</text>
<text x="66.6" y="29">2</text>
<text x="84.4" y="29">1</text>
<text x="97.1" y="29">2</text>
<text x="114.9" y="29">1</text>
<text x="127.6" y="29">2</text>
<text x="145.3" y="29">1</text>
<text x="158" y="29">2</text>
<text x="23.4" y="42.9">1</text>
<text x="36.1" y="42.9">2</text>
<text x="53.9" y="42.9">1</text>
<text x="66.6" y="42.9">2</text>
<text x="84.4" y="42.9">1</text>
<text x="97.1" y="42.9">2</text>
<text x="114.9" y="42.9">1</text>
<text x="127.6" y="42.9">2</text>
<text x="145.3" y="42.9">1</text>
<text x="158" y="42.9">2</text>
<text x="23.4" y="56.9">1</text>
<text x="36.1" y="56.9">2</text>
<text x="53.9" y="56.9">1</text>
<text x="66.6" y="56.9">2</text>
<text x="84.4" y="56.9">1</text>
<text x="97.1" y="56.9">2</text>
<text x="114.9" y="56.9">1</text>
<text x="127.6" y="56.9">2</text>
<text x="145.3" y="56.9">1</text>
<text x="158" y="56.9">2</text>
<text x="23.4" y="70.9">1</text>
<text x="36.1" y="70.9">2</text>
<text x="53.9" y="70.9">1</text>
<text x="66.6" y="70.9">2</text>
<text x="84.4" y="70.9">1</text>
<text x="97.1" y="70.9">2</text>
<text x="114.9" y="70.9">1</text>
<text x="127.6" y="70.9">2</text>
<text x="23.4" y="84.8">1</text>
<text x="36.1" y="84.8">2</text>
<text x="53.9" y="84.8">1</text>
<text x="66.6" y="84.8">2</text>
<text x="114.9" y="84.8">1</text>
<text x="127.6" y="84.8">2</text>
<text x="225.8" y="94" transform="rotate(-90 225.8 94)">16</text>
<text x="215.9" y="101.3">11</text>
<text x="215.9" y="96.3">14</text>
<text x="233.6" y="96.3">15</text>
<text x="234.2" y="98.8">1</text>
<text x="234.2" y="101.3">2</text>
<text x="215.9" y="103.9">10</text>
<text x="234.2" y="103.9">3</text>
<text x="234.2" y="106.4">4</text>
<text x="215.9" y="109">12</text>
<text x="215.9" y="111.5">13</text>
<text x="234.2" y="109">5</text>
<text x="234.2" y="111.5">6</text>
<text x="234.2" y="114">7</text>
<text x="234.2" y="119.1">9</text>
<text x="225.8" y="123.9" transform="rotate(-90 225.8 123.9)">8</text>
</g>
<g font-size="1.8" fill="#840000">
<text x="13.7" y="72.1">R4</text>
<text x="13.7" y="86">R5</text>
<text x="171.6" y="86">C5</text>
<text x="187.7" y="97.5">GP0</text>
<text x="187.7" y="100">GP1</text>
<text x="209.3" y="97.5">GP10</text>
<text x="269.8" y="101.2">R21</text>
<text x="187.7" y="107.6">GP4</text>
<text x="187.7" y="102.6">GP2</text>
<text x="187.7" y="105.1">GP3</text>
<text x="206.3" y="103.7">R26</text>
<text x="209.3" y="102.6">GP11</text>
<text x="269.8" y="106.3">R23</text>
<text x="187.7" y="112.7">GP6</text>
<text x="187.7" y="110.2">GP5</text>
<text x="206.3" y="111.4">R27</text>
<text x="209.3" y="110.2">GP12</text>
<text x="269.8" y="108.8">R24</text>
<text x="187.7" y="115.3">GP7</text>
<text x="187.7" y="117.8">GP8</text>
<text x="187.7" y="120.3">GP9</text>
</g>
</svg>
